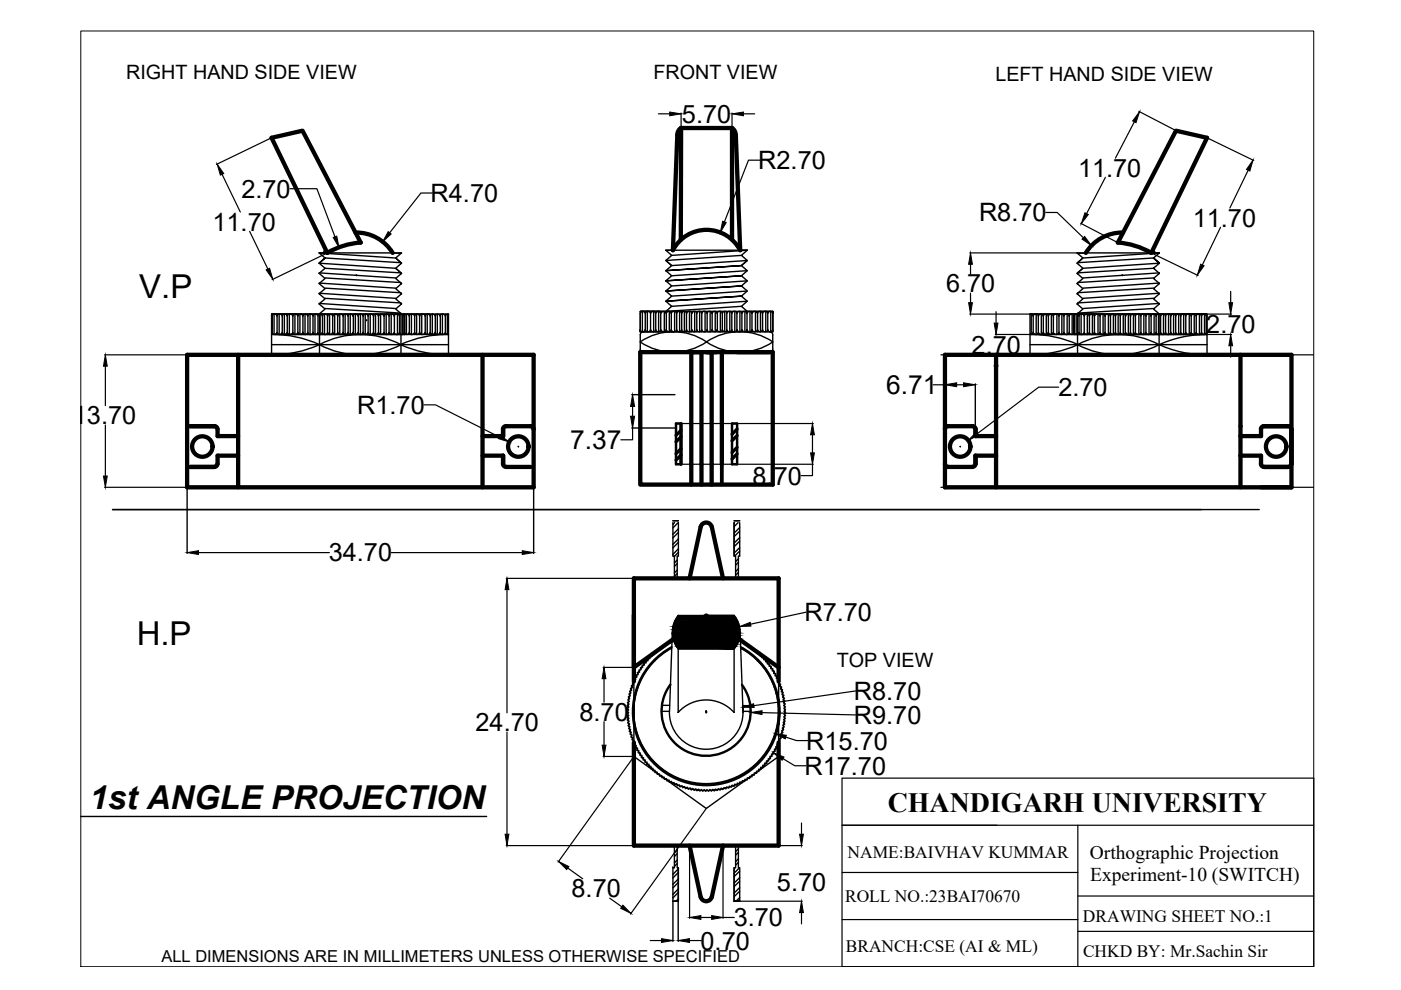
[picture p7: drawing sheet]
<svg xmlns="http://www.w3.org/2000/svg" width="297mm" height="210mm" viewBox="0 0 297 210" stroke-linecap="round" stroke-linejoin="round" font-family="sans-serif">
<!-- layer: thick continuous -->
<g fill="none" stroke="#000" stroke-width=".3">
<path d="M144.4 27.3v-.2v1.5M144.4 28.6h.1M144.4 27.1h10.8M67.7 53.6h17.4l-1.2 1.1 1.2 1.1-1.2 1.1 1.2 1.1-1.2 1 1.2 1.1-1.2 1.1 1.2 1.1-1.2 1.1 1.2 1-1.2 1.1 1.2 1.1M67.7 58h.1M67.7 55.8h.1M67.7 57.9l16.2 1M68.9 56.9l16.1 1-1.1-1-16.2-1.1 1.2-1.1 16.1 1-1.1-1-16.2-1.1 1.2 1.1-1.2 1.1 1.2 1.1-1.2 1.1 1.2 1-1.2 1.1 1.2 1.1-1.2 1.1 1.2 1.1-1.2 1 1.2 1.1-1.2 1.1M68.9 58.9l16.1 1M69 52.8l-.5 .8M75.4 49.3h1.1M75.5 58.4h.1"/>
<path d="M75.6 58.3v.1M83.3 53.6h1.7M85 58h.1M85 55.8h.1M85 55.7v.2M85 57.9v.2M141.2 59.5l16-1-16 1M149.7 56.8h.2M149.8 56.7v.2M157.2 54.2l-16 1 1.2 1.1 16-1.1-1.2 1.1-16 1.1 16-1.1M158.4 53.1h-17.2l1.2 1.1-1.2 1 1.2 1.1-1.2 1.1 1.2 1.1-1.2 1 1.2 1.1-1.2 1.1 1.2 1.1-1.2 1.1 1.2 1-1.2 1.1M158.4 53.1l-1.2 1.1 1.2 1-1.2 1.1 1.2 1.1-1.2 1.1 1.2 1-1.2 1.1 1.2 1.1-1.2 1.1 1.2 1.1-1.2 1 1.2 1.1h5.4v4.3"/>
<path d="M158.4 57.4l-16 1.1M158.4 59.5l-16 1.1M158.4 53.1l-16 1.1M228.4 58h.1M228.4 55.8h.1M228.5 53.6h1.7M228.5 55.7v.2M228.5 57.9v.2M237.9 58.4h.1M237.9 58.3v.1M238.1 49.3h-1.1M244.5 52.8l.4 .8"/>
<path d="M244.6 56.9l-16.1 1 1.1-1 16.2-1.1-1.2-1.1-16.1 1 1.1-1 16.2-1.1-1.2 1.1 1.2 1.1-1.2 1.1 1.2 1.1-1.2 1 1.2 1.1-1.2 1.1 1.2 1.1-1.2 1.1 1.2 1-1.2 1.1 1.2 1.1M244.6 58.9l-16.1 1M245.8 58h.1M245.8 55.8h.1M245.8 53.6h-17.4l1.2 1.1-1.2 1.1 1.2 1.1-1.2 1.1 1.2 1-1.2 1.1 1.2 1.1-1.2 1.1 1.2 1.1-1.2 1 1.2 1.1-1.2 1.1M245.8 57.9l-16.2 1M57.6 73.1h37.5M57.7 70.5a.53 .53 0 0 0 .5 .4 .53 .53 0 0 0 .5-.4 .57 .57 0 0 0 .6 .4 .57 .57 0 0 0 .5-.4 .54 .54 0 0 0 .6 .4 .54 .54 0 0 0 .5-.4M57.7 70.9v-4.3h28.1v4.3h-27.5M57.7 66.6v4.3M58.1 66.6v4.3M58.7 66.6v4.3"/>
<path d="M59.2 66.6v4.3M59.8 66.6v4.3M60.3 66.6v4.3M60.9 70.5a.62 .62 0 0 0 .6 .4 .62 .62 0 0 0 .6-.4 .54 .54 0 0 0 .5 .4 .54 .54 0 0 0 .5-.4M60.9 66.6v4.3M61.3 66.6v4.3M62.1 66.6v4.3M62.5 66.6v4.3M63.1 67a.54 .54 0 0 0-.5-.4 .54 .54 0 0 0-.5 .4 .62 .62 0 0 0-.6-.4 .62 .62 0 0 0-.6 .4 .53 .53 0 0 0-.5-.4 .53 .53 0 0 0-.5 .4 .57 .57 0 0 0-.6-.4 .57 .57 0 0 0-.6 .4 .53 .53 0 0 0-.5-.4 .53 .53 0 0 0-.5 .4v-.4v4.3M63.1 66.6v4.3M63.2 70.5a.54 .54 0 0 0 .5 .4 .54 .54 0 0 0 .5-.4M63.2 67a.54 .54 0 0 1 .5-.4 .54 .54 0 0 1 .5 .4"/>
<path d="M63.6 66.6v4.3M64.2 70.5a.52 .52 0 0 0 .5 .4 .52 .52 0 0 0 .5-.4 .57 .57 0 0 0 .6 .4 .57 .57 0 0 0 .6-.4 .54 .54 0 0 0 .5 .4 .54 .54 0 0 0 .5-.4M64.2 66.6v4.3M64.7 66.6v4.3M65.3 66.6v4.3M65.7 66.6v4.3M66.4 66.6v4.3M66.8 66.6v4.3M67.3 66.9a.54 .54 0 0 1 .6-.3 .54 .54 0 0 1 .4 .4 .57 .57 0 0 1 .6-.4 .57 .57 0 0 1 .6 .4 .54 .54 0 0 1 .5-.4 .54 .54 0 0 1 .5 .4 .56 .56 0 0 1 .6-.4 .56 .56 0 0 1 .5 .4 .57 .57 0 0 1 .6-.4 .57 .57 0 0 1 .5 .4 .54 .54 0 0 1 .6-.4 .54 .54 0 0 1 .5 .4 .51 .51 0 0 1 .5-.4 .51 .51 0 0 1 .5 .4M67.4 67a.54 .54 0 0 0-.5-.4 .54 .54 0 0 0-.5 .4 .57 .57 0 0 0-.6-.4 .57 .57 0 0 0-.6 .4 .52 .52 0 0 0-.5-.4 .52 .52 0 0 0-.5 .4M67.4 66.6v4.3M67.7 64.4h.1"/>
<path d="M67.7 62.3h.1M67.7 60.1h.1M67.7 60l16.2 1.1M67.7 62.2l16.2 1.1M67.7 64.3l16.2 1.1M67.7 73.1a18.4 18.4 0 0 1 17.3 0 18.4 18.4 0 0 1-17.3 0zM67.7 66.5v8.7M67.9 66.6v4.3M68.4 66.6v4.3M68.8 66.6v4.3M68.9 61.1l16.1 1M68.9 63.3l16.1 .9"/>
<path d="M68.9 65.4l16.1 1M69.4 66.6v4.3M69.9 66.6v4.3M70.5 66.6v4.3M71 66.6v4.3M71.6 66.6v4.3M72 66.6v4.3M72.8 66.6v4.3M73.2 66.6v4.3M73.8 66.6v4.3M74.3 66.6v4.3M74.8 70.5a.58 .58 0 0 0 .6 .4 .58 .58 0 0 0 .5-.4"/>
<path d="M74.8 67a.58 .58 0 0 1 .6-.4 .58 .58 0 0 1 .5 .4M74.8 70.5a.51 .51 0 0 1-.5 .4 .51 .51 0 0 1-.5-.4 .54 .54 0 0 1-.5 .4 .54 .54 0 0 1-.6-.4 .57 .57 0 0 1-.5 .4 .57 .57 0 0 1-.6-.4 .56 .56 0 0 1-.5 .4 .56 .56 0 0 1-.6-.4 .54 .54 0 0 1-.5 .4 .54 .54 0 0 1-.5-.4 .57 .57 0 0 1-.6 .4 .57 .57 0 0 1-.6-.4 .54 .54 0 0 1-.4 .4 .54 .54 0 0 1-.6-.3M74.9 66.6v4.3M75.3 66.6v4.3M75.9 70.5a.54 .54 0 0 0 .6 .4 .54 .54 0 0 0 .5-.4M75.9 67a.54 .54 0 0 1 .6-.4 .54 .54 0 0 1 .5 .4M76 66.6v4.3M76.4 66.6v4.3M77 66.6v4.3M77 70.5a.54 .54 0 0 0 .5 .4 .54 .54 0 0 0 .6-.4M77 67a.54 .54 0 0 1 .5-.4 .54 .54 0 0 1 .6 .4M77.4 66.6v4.3"/>
<path d="M77.6 67.9h.2M77.7 67.8v.2M78 67a.58 .58 0 0 1 .6-.4 .58 .58 0 0 1 .6 .4 .54 .54 0 0 1 .5-.4 .54 .54 0 0 1 .5 .4 .63 .63 0 0 1 .6-.4 .63 .63 0 0 1 .6 .4 .54 .54 0 0 1 .6-.4 .54 .54 0 0 1 .5 .4 .55 .55 0 0 1 .5-.4 .55 .55 0 0 1 .6 .4 .58 .58 0 0 1 .5-.4 .58 .58 0 0 1 .6 .4 .54 .54 0 0 1 .5-.4 .54 .54 0 0 1 .6 .4v3.9v-.4a.55 .55 0 0 1-.6 .4 .55 .55 0 0 1-.5-.4 .58 .58 0 0 1-.6 .4 .58 .58 0 0 1-.5-.4 .55 .55 0 0 1-.6 .4 .55 .55 0 0 1-.5-.4 .54 .54 0 0 1-.5 .4 .54 .54 0 0 1-.6-.4M78 66.6v4.3M78.5 66.6v4.3M79.2 66.6v4.3M79.6 66.6v4.3M80.2 70.5a.62 .62 0 0 0 .6 .4 .62 .62 0 0 0 .6-.4M80.2 70.5a.54 .54 0 0 1-.5 .4 .54 .54 0 0 1-.5-.4 .58 .58 0 0 1-.6 .4 .58 .58 0 0 1-.6-.4M80.2 66.6v4.3M80.7 66.6v4.3M81.4 66.6v4.3"/>
<path d="M81.9 66.6v4.3M82.5 66.6v4.3M82.9 66.6v4.3M83.6 66.6v4.3M84.3 66.6v4.3M84.7 66.6v4.3M85 64.4h.1M85 62.3h.1M85 60.1h.1M85 60v.2M85 62.2v.2M85 64.3v.2"/>
<path d="M85 66.5v8.7M85.3 66.6v4.3M85.7 70.5a.53 .53 0 0 0 .5 .4 .53 .53 0 0 0 .6-.4 .58 .58 0 0 0 .5 .4 .58 .58 0 0 0 .6-.4 .54 .54 0 0 0 .5 .4 .54 .54 0 0 0 .6-.4M86.2 66.6v4.3M86.8 66.6v4.3M87.2 66.6v4.3M87.9 66.6v4.3M88.3 66.6v4.3M89 66.6v4.3M89.4 66.6v4.3M90.2 66.6v4.3M90.6 66.6v4.3"/>
<path d="M91.1 66.6h-5.4v4.3v-4.3v.3M91.2 66.6v4.3M91.7 66.6v4.3M92.3 70.5a.54 .54 0 0 1-.6 .4 .54 .54 0 0 1-.5-.4 .54 .54 0 0 1-.5 .4 .54 .54 0 0 1-.6-.4 .62 .62 0 0 1-.6 .4 .62 .62 0 0 1-.5-.4M92.3 70.5a.51 .51 0 0 0 .5 .4 .51 .51 0 0 0 .5-.4 .58 .58 0 0 0 .6 .4 .58 .58 0 0 0 .5-.4l.3 .3 .4 .1M92.3 66.6v4.3M92.7 66.6v4.3M93.4 66.6v4.3M93.8 66.6v4.3M94.4 66.6v4.3M94.9 66.6v4.3M95.1 70.9a24.3 24.3 0 0 0-10.2 2.2"/>
<path d="M95.1 70.9h-37.5a24.3 24.3 0 0 1 10.1 2.2M95.1 66.6h-37.5v8.6a24.3 24.3 0 0 0 10.1-2.1M95.1 66.6v8.6a24.3 24.3 0 0 1-10.2-2.1M95.1 66.6l-.4 .1-.3 .3a.57 .57 0 0 0-.5-.4 .57 .57 0 0 0-.6 .4 .53 .53 0 0 0-.5-.4 .53 .53 0 0 0-.5 .4 .54 .54 0 0 0-.6-.4 .54 .54 0 0 0-.5 .4 .54 .54 0 0 0-.5-.4 .54 .54 0 0 0-.5 .4 .62 .62 0 0 0-.6-.4 .62 .62 0 0 0-.6 .4 .54 .54 0 0 0-.6-.4 .54 .54 0 0 0-.5 .4 .57 .57 0 0 0-.6-.4 .57 .57 0 0 0-.5 .4 .53 .53 0 0 0-.5-.4 .53 .53 0 0 0-.6 .4v-.4v4.3M135.7 72.5a12.5 12.5 0 0 1 14.1 0 12.4 12.4 0 0 1-14.1 0zM135.7 74a.65 .65 0 0 0 .7 .7h13.4M135.7 66h28.1v4.3h-28.1zM135.7 71v3M135.7 74.7v28.1M136.2 66v4.3h.6v-4.3h.5v4.3M136.4 70.3a.65 .65 0 0 0-.7 .7M136.8 66.4a.53 .53 0 0 0-.5-.4 .53 .53 0 0 0-.6 .4v3.9v-.4a.53 .53 0 0 0 .6 .4 .53 .53 0 0 0 .5-.4 .58 .58 0 0 0 .6 .5 .58 .58 0 0 0 .5-.5 .55 .55 0 0 0 .6 .4 .55 .55 0 0 0 .5-.4 .54 .54 0 0 0 .5 .4 .54 .54 0 0 0 .6-.4 .63 .63 0 0 0 .6 .4 .63 .63 0 0 0 .6-.4 .54 .54 0 0 0 .5 .4 .54 .54 0 0 0 .5-.4 .58 .58 0 0 0 .6 .5 .58 .58 0 0 0 .6-.5"/>
<path d="M136.8 66.4a.58 .58 0 0 1 .6-.4 .58 .58 0 0 1 .5 .4M137.9 66.4a.56 .56 0 0 1 .6-.4 .56 .56 0 0 1 .5 .4M137.9 66v4.3M138.6 66v4.3M139 66.4a.54 .54 0 0 1 .5-.4 .54 .54 0 0 1 .6 .4M139 66v4.3M139.6 66v4.3M140.9 66v4.3M141.2 66h-5.5h4.4v4.3M141.2 61.7l16-1.1-16 1.1M141.2 63.9l16-1.1-16 1.1M141.3 66v4.3"/>
<path d="M141.9 66v4.3M142.3 66.4a.54 .54 0 0 0-.5-.4 .54 .54 0 0 0-.5 .5 .62 .62 0 0 0-.6-.5 .62 .62 0 0 0-.6 .5M142.3 66.4a.58 .58 0 0 1 .6-.4 .58 .58 0 0 1 .6 .4M142.3 66v4.3M143 66v4.3M143.4 69.9a.54 .54 0 0 0 .6 .4 .54 .54 0 0 0 .5-.4M143.4 66.4a.54 .54 0 0 1 .6-.4 .54 .54 0 0 1 .5 .4M143.5 66v4.3M144.1 66v4.3M144.5 69.9a.54 .54 0 0 0 .6 .4 .54 .54 0 0 0 .5-.4M144.5 66.4a.54 .54 0 0 1 .6-.4 .54 .54 0 0 1 .5 .4M144.5 66v4.3"/>
<path d="M145.1 66v4.3M145.5 66v4.3M145.6 66.4a.58 .58 0 0 1 .5-.4 .58 .58 0 0 1 .6 .4M146.2 66v4.3M146.6 66v4.3M146.7 66.4a.54 .54 0 0 1 .5-.4 .54 .54 0 0 1 .6 .4M147.3 66v4.3M147.7 69.9a.53 .53 0 0 0 .5 .4 .53 .53 0 0 0 .6-.4 .57 .57 0 0 0 .5 .5 .57 .57 0 0 0 .6-.5 .56 .56 0 0 0 .5 .4 .56 .56 0 0 0 .6-.4 .54 .54 0 0 0 .5 .4 .54 .54 0 0 0 .5-.4 .57 .57 0 0 0 .6 .5 .57 .57 0 0 0 .6-.5 .54 .54 0 0 0 .4 .4 .54 .54 0 0 0 .6-.2M147.7 66.4a.54 .54 0 0 1 .5-.4 .54 .54 0 0 1 .6 .4M147.7 66v4.3M147.8 69.9a.54 .54 0 0 1-.6 .4 .54 .54 0 0 1-.5-.4 .58 .58 0 0 1-.6 .5 .58 .58 0 0 1-.5-.5M148.3 66v4.3"/>
<path d="M148.8 66.4a.58 .58 0 0 1 .5-.4 .58 .58 0 0 1 .6 .4M148.8 66v4.3M149.5 66v4.3M149.8 72.5a12.5 12.5 0 0 1 14 0 12.5 12.5 0 0 1-14 0zM149.9 66.4a.56 .56 0 0 1 .5-.4 .56 .56 0 0 1 .6 .4 .54 .54 0 0 1 .5-.4 .54 .54 0 0 1 .5 .4M149.9 66v4.3M150.6 66v4.3M151 66v4.3M151.6 66v4.3M152 66.4a.58 .58 0 0 1 .6-.4 .58 .58 0 0 1 .6 .4M152.1 66v4.3M152.7 66v4.3"/>
<path d="M153 74.7h3.3M153.1 66v4.3M153.7 66v4.3M154.1 66.4a.54 .54 0 0 1 .5-.4 .54 .54 0 0 1 .5 .4M154.1 66v4.3M154.2 66.3a.54 .54 0 0 0-.6-.3 .54 .54 0 0 0-.4 .4M154.7 66v4.3M155.1 66.4a.58 .58 0 0 1 .6-.4 .58 .58 0 0 1 .6 .4M155.2 66v4.3M155.8 66v4.3M156.2 66v4.3M156.3 66.4a.52 .52 0 0 1 .5-.4 .52 .52 0 0 1 .5 .4"/>
<path d="M156.9 66v4.3M157.2 64.9l-16 1.1M157.3 69.9a.52 .52 0 0 1-.5 .4 .52 .52 0 0 1-.5-.4 .57 .57 0 0 1-.6 .5 .57 .57 0 0 1-.6-.5 .54 .54 0 0 1-.5 .4 .54 .54 0 0 1-.5-.4M157.3 66v4.3M157.3 69.9a.54 .54 0 0 0 .5 .4 .54 .54 0 0 0 .6-.4 .54 .54 0 0 0 .5 .4 .54 .54 0 0 0 .5-.4 .62 .62 0 0 0 .6 .4 .62 .62 0 0 0 .6-.4 .53 .53 0 0 0 .5 .4 .53 .53 0 0 0 .6-.4 .57 .57 0 0 0 .5 .5 .57 .57 0 0 0 .6-.5 .53 .53 0 0 0 .5 .4 .53 .53 0 0 0 .5-.4M157.3 66.4a.54 .54 0 0 1 .5-.4 .54 .54 0 0 1 .6 .4M157.9 66v4.3M158.4 66v4.3M158.4 61.7l-16 1.1M158.4 63.9l-16 1M159 66v4.3M159.4 66v4.3"/>
<path d="M160.2 66v4.3M160.6 66v4.3M161.2 66v4.3M161.7 66.4a.58 .58 0 0 1 .5-.4 .58 .58 0 0 1 .6 .4M161.7 66.4a.53 .53 0 0 0-.6-.4 .53 .53 0 0 0-.5 .5 .62 .62 0 0 0-.6-.5 .62 .62 0 0 0-.6 .5 .54 .54 0 0 0-.5-.5 .54 .54 0 0 0-.5 .5M161.7 66v4.3M162.4 66v4.3M162.8 66.4a.54 .54 0 0 1 .5-.4 .54 .54 0 0 1 .5 .4v-.4v4.3M162.8 66v4.3M163.2 70.3a.65 .65 0 0 1 .6 .7M163.4 66v4.3M163.8 74a.65 .65 0 0 1-.6 .7"/>
<path d="M163.8 71v3M218.4 66.6l.4 .1 .3 .3a.58 .58 0 0 1 .5-.4 .58 .58 0 0 1 .6 .4 .51 .51 0 0 1 .5-.4 .51 .51 0 0 1 .5 .4 .55 .55 0 0 1 .5-.4 .55 .55 0 0 1 .6 .4 .54 .54 0 0 1 .5-.4 .54 .54 0 0 1 .5 .4 .62 .62 0 0 1 .6-.4 .62 .62 0 0 1 .6 .4 .54 .54 0 0 1 .6-.4 .54 .54 0 0 1 .5 .4M218.4 66.6h37.5v8.6a24.1 24.1 0 0 1-10.1-2.1 24.4 24.4 0 0 1 10.1-2.2h-37.5M218.4 66.6v8.6a24.3 24.3 0 0 0 10.1-2.1M218.4 73.1h37.5M218.4 70.9a24.3 24.3 0 0 1 10.1 2.2M218.6 66.6v4.3M219.1 66.6v4.3M219.7 66.6v4.3M220.1 66.6v4.3M220.8 66.6v4.3M221.2 70.5a.51 .51 0 0 1-.5 .4 .51 .51 0 0 1-.5-.4 .58 .58 0 0 1-.6 .4 .58 .58 0 0 1-.5-.4l-.3 .3-.4 .1"/>
<path d="M221.2 66.6v4.3M221.2 70.5a.54 .54 0 0 0 .5 .4 .54 .54 0 0 0 .6-.4 .54 .54 0 0 0 .5 .4 .54 .54 0 0 0 .5-.4 .62 .62 0 0 0 .6 .4 .62 .62 0 0 0 .6-.4M221.8 66.6v4.3M222.3 66.6v4.3M222.3 66.6h5.5v4.3v-4.3v.3M222.9 66.6v4.3M223.3 66.6v4.3M224.1 66.6v4.3M224.5 70.5a.54 .54 0 0 0 .5 .4 .54 .54 0 0 0 .6-.4M224.5 66.6v4.3M225.1 66.6v4.3M225.6 67a.58 .58 0 0 1 .5-.4 .58 .58 0 0 1 .6 .4 .54 .54 0 0 1 .5-.4 .54 .54 0 0 1 .6 .4v-.4v4.3"/>
<path d="M225.6 66.6v4.3M226.3 66.6v4.3M226.7 66.6v4.3M227.3 66.6v4.3M227.8 70.5a.54 .54 0 0 1-.6 .4 .54 .54 0 0 1-.5-.4 .58 .58 0 0 1-.6 .4 .58 .58 0 0 1-.5-.4M228.2 66.6v4.3M228.4 64.4h.1M228.4 62.3h.1M228.4 60.1h.1M228.5 60v.2M228.5 62.2v.2M228.5 64.3v.2"/>
<path d="M228.5 66.5v8.7M228.5 73.1a18.4 18.4 0 0 1 17.2 0 18.4 18.4 0 0 1-17.2 0zM228.8 66.6v4.3M229.2 66.6v4.3M229.9 66.6v4.3M230.5 66.6v4.3M231 66.6v4.3M231.6 66.6v4.3M232 67a.54 .54 0 0 0-.5-.4 .54 .54 0 0 0-.5 .4 .55 .55 0 0 0-.6-.4 .55 .55 0 0 0-.5 .4 .57 .57 0 0 0-.6-.4 .57 .57 0 0 0-.5 .4 .53 .53 0 0 0-.6-.4 .53 .53 0 0 0-.5 .4v3.9v-.4a.53 .53 0 0 0 .6 .4 .53 .53 0 0 0 .5-.4 .57 .57 0 0 0 .5 .4 .57 .57 0 0 0 .6-.4 .55 .55 0 0 0 .5 .4 .55 .55 0 0 0 .6-.4 .54 .54 0 0 0 .5 .4 .54 .54 0 0 0 .5-.4M232 66.6v4.3M232 70.5a.62 .62 0 0 0 .6 .4 .62 .62 0 0 0 .6-.4M232.8 66.6v4.3"/>
<path d="M233.2 70.5a.54 .54 0 0 0 .6 .4 .54 .54 0 0 0 .5-.4 .57 .57 0 0 0 .5 .4 .57 .57 0 0 0 .6-.4 .54 .54 0 0 0 .5 .4 .54 .54 0 0 0 .6-.4M233.2 66.6v4.3M233.9 66.6v4.3M234.3 66.6v4.3M235 66.6v4.3M235.4 66.6v4.3M236.1 66.6v4.3M236.5 67a.54 .54 0 0 0-.6-.4 .54 .54 0 0 0-.5 .4 .57 .57 0 0 0-.6-.4 .57 .57 0 0 0-.5 .4 .54 .54 0 0 0-.5-.4 .54 .54 0 0 0-.6 .4 .62 .62 0 0 0-.6-.4 .62 .62 0 0 0-.6 .4M236.5 70.5a.54 .54 0 0 0 .5 .4 .54 .54 0 0 0 .6-.4M236.5 67a.54 .54 0 0 1 .5-.4 .54 .54 0 0 1 .6 .4M236.5 66.6v4.3M237.1 66.6v4.3"/>
<path d="M237.5 66.6v4.3M237.5 70.5a.58 .58 0 0 0 .6 .4 .58 .58 0 0 0 .6-.4M237.5 67a.58 .58 0 0 1 .6-.4 .58 .58 0 0 1 .6 .4M238.2 66.6v4.3M238.6 66.6v4.3M238.6 70.5a.51 .51 0 0 0 .6 .4 .51 .51 0 0 0 .5-.4 .54 .54 0 0 0 .5 .4 .54 .54 0 0 0 .5-.4M238.6 67a.51 .51 0 0 1 .6-.4 .51 .51 0 0 1 .5 .4 .54 .54 0 0 1 .5-.4 .54 .54 0 0 1 .5 .4M239.2 66.6v4.3M239.7 66.6v4.3M240.3 66.6v4.3M240.7 70.5a.58 .58 0 0 0 .6 .4 .58 .58 0 0 0 .5-.4 .56 .56 0 0 0 .6 .4 .56 .56 0 0 0 .5-.4 .54 .54 0 0 0 .6 .4 .54 .54 0 0 0 .5-.4 .57 .57 0 0 0 .6 .4 .57 .57 0 0 0 .5-.4M240.7 67a.58 .58 0 0 1 .6-.4 .58 .58 0 0 1 .5 .4 .56 .56 0 0 1 .6-.4 .56 .56 0 0 1 .5 .4 .54 .54 0 0 1 .6-.4 .54 .54 0 0 1 .5 .4 .57 .57 0 0 1 .6-.4 .57 .57 0 0 1 .5 .4"/>
<path d="M240.7 66.6v4.3M241.5 66.6v4.3M241.9 66.6v4.3M242.5 66.6v4.3M243 66.6v4.3M243.6 66.6v4.3M244.1 66.6v4.3M244.6 61.1l-16.1 1M244.6 63.3l-16.1 .9M244.6 65.4l-16.1 1M244.7 66.6v4.3M245.1 70.5a.54 .54 0 0 0 .4 .4 .54 .54 0 0 0 .6-.3"/>
<path d="M245.1 66.6v4.3M245.6 66.6v4.3M245.8 64.4h.1M245.8 62.3h.1M245.8 60.1h.1M245.8 66.5v8.7M245.8 60l-16.2 1.1M245.8 62.2l-16.2 1.1M245.8 64.3l-16.2 1.1M246.1 66.6v4.3M246.1 66.9a.54 .54 0 0 0-.6-.3 .54 .54 0 0 0-.4 .4M246.7 66.6v4.3"/>
<path d="M247.1 66.6v4.3M247.8 66.6v4.3M248.2 66.6v4.3M248.8 66.6v4.3M249.3 70.5a.54 .54 0 0 0 .5 .4 .54 .54 0 0 0 .5-.4M249.3 70.5a.52 .52 0 0 1-.5 .4 .52 .52 0 0 1-.6-.4 .57 .57 0 0 1-.5 .4 .57 .57 0 0 1-.6-.4 .54 .54 0 0 1-.5 .4 .54 .54 0 0 1-.5-.4M249.3 66.6v4.3M249.9 66.6v4.3M250.3 67a.54 .54 0 0 0-.5-.4 .54 .54 0 0 0-.5 .4 .52 .52 0 0 0-.5-.4 .52 .52 0 0 0-.6 .4 .57 .57 0 0 0-.5-.4 .57 .57 0 0 0-.6 .4 .54 .54 0 0 0-.5-.4 .54 .54 0 0 0-.5 .4M250.3 67a.54 .54 0 0 1 .6-.4 .54 .54 0 0 1 .5 .4 .6 .6 0 0 1 .6-.4 .6 .6 0 0 1 .6 .4 .54 .54 0 0 1 .5-.4 .54 .54 0 0 1 .5 .4 .57 .57 0 0 1 .6-.4 .57 .57 0 0 1 .5 .4 .54 .54 0 0 1 .6-.4 .54 .54 0 0 1 .5 .4v-.4v4.3M250.3 66.6v4.3M251 66.6v4.3"/>
<path d="M251.4 66.6v4.3M252.1 66.6v4.3M252.6 70.5a.54 .54 0 0 0 .5 .4 .54 .54 0 0 0 .5-.4 .58 .58 0 0 0 .6 .4 .58 .58 0 0 0 .6-.4 .53 .53 0 0 0 .5 .4 .53 .53 0 0 0 .5-.4M252.6 66.6v4.3M252.6 70.5a.62 .62 0 0 1-.6 .4 .62 .62 0 0 1-.6-.4 .54 .54 0 0 1-.5 .4 .54 .54 0 0 1-.6-.4M253.2 66.6v4.3M253.6 66.6v4.3M254.3 66.6v4.3M254.7 66.6v4.3M255.2 70.9h-27.5v-4.3h28.1v4.3M255.4 66.6v4.3M255.8 66.6v4.3"/>
<path d="M40.3 90.3a.65 .65 0 0 0-.6 .7v7.3a.65 .65 0 0 0 .6 .7M50.4 90.4h.1M113.1 98.3a.65 .65 0 0 1-.6 .7M133.9 83.7h9.2M133.9 90.7h9.2M155.2 89.8v8.6M163.8 89.8v8.6M200.3 81.4v8.7M206.8 81.4v8.7M23.9 108h243.1M39.7 103.4v13.9M39.7 103.3h6.4"/>
<path d="M113.1 103.4v13.9M135.7 102.8h.1M142.7 110.8v7.1h.3v4.7h.6M142.7 110.4h1.1M143 110.8l-.3 .4M143.6 119.5l-.6 .6M143.6 118.8l-.6 .5M143.8 110.8l-1.1 1.1M143.8 110.8v7.1h-.2v4.7h.2M143.8 112.9l-1.1 1.2M143.8 115l-1.1 1.2M143.8 117.1l-.8 .9"/>
<path d="M143.8 112.1l-1.1 1.2M143.8 114.2l-1.1 1.2M143.8 116.4l-1.1 1.1M148.7 102.8h2.2M155.6 110.8v7.1h.4v4.7M155.6 110.4h1.2M155.8 110.8l-.2 .1M156.5 110.8l-.9 .9M156.6 119.2l-.6 .6M156.6 118.5l-.6 .6M156.8 110.8v7.1h-.2v4.7M156.8 112.6l-1.2 1.2"/>
<path d="M156.8 114.7l-1.2 1.2M156.8 116.8l-1 1.1M156.8 111.9l-1.2 1.1M156.8 114l-1.2 1.2M156.8 116.1l-1.2 1.2M138.8 139.9l.1 .2M142.4 137.3a15.3 15.3 0 0 0-4.5 23.2 15.3 15.3 0 0 0 23.6 .1 15.3 15.3 0 0 0-4.5-23.3M142.5 134l-.5 16.8h-1.7M143.3 136.9a15.3 15.3 0 0 1 12.8 0M143.6 121.6l-.6 .6M143.6 120.9l-.6 .6M143.8 130.5h11.8h-5.9"/>
<path d="M143.8 130.5h.1M143.8 137.5v13.5M143.8 130.5a5.6 5.6 0 0 0 0 7.1h11.9a5.6 5.6 0 0 0 0-7.1M145.5 134.9h.1M145.8 135.9v.2M146.2 122.6h7.1M149.7 135.6v-.2v.2M149.7 135.4v.2M150.5 135.4l.2 .2 .2-.2M151.2 134h.2M151.3 133.9v.2M153.8 135.9l-.1 .2"/>
<path d="M154.1 134.8v.1M155.3 136.4l.1 .3 .2-.2M155.6 134.7v.7M155.6 137.6v13.4M156.1 137a15.4 15.4 0 0 0-12.7 0M156.6 121.4l-.6 .5M156.6 120.6l-.6 .6M156.9 134l.6 16.8h1.7M157 137.4a15.4 15.4 0 0 1 4.6 23.3 15.4 15.4 0 0 1-23.7 0 15.4 15.4 0 0 1 4.5-23.3M157.3 137.3l.1 .4 .1-.3v.3M157.5 136.1v.1M133.6 146.6h.1"/>
<path d="M134.4 150.9h-.2h.2M134.7 146.9l.2 .1M134.9 154.9l-.2 .1M140.4 149.5h1.6M141.9 151a7.8 7.8 0 0 0 7.8 7.9 7.8 7.8 0 0 0 7.8-7.9M143.8 151a7.9 7.9 0 0 1 11.8 0M143.8 151h.1M149.6 150.8h.2M149.7 151.1h.1M149.7 150.9h.1M149.7 150.7v.5M155.6 151h.1"/>
<path d="M157.4 149.8l.1 1.2M159.1 149.6h-1.6v1.5M160.6 140.1l.1-.2-.1 .2M164.6 154.9h.2M164.8 146.9h-.2M165.1 141.5v18.9l-15.4 11-15.3-11v-37.8v21.9M165.1 150.9h.2h-.2M165.8 146.6h.1M17.1 173.1h86.1M143 179.3v4.7h-.3M143.2 179.3l-.2 .2M143.6 179.3v4.7h.2v7.1h-1.1v-7.1"/>
<path d="M156 179.3v4.7h-.4v7.1M156.6 179.3v4.7h.2v7.1M156.6 180l-.6 .6M142.7 184h.1M142.7 191.1v8.5M143.6 181l-.6 .6M143.6 183.1l-.6 .6M143.6 180.2l-.6 .6M143.6 182.4l-.6 .6M143.8 184v7.1M143.8 191.1v8.5M143.8 185l-1.1 1.1"/>
<path d="M143.8 187.1l-1.1 1.2M143.8 189.2l-1.1 1.2M143.8 184.2l-1.1 1.2M143.8 186.3l-1.1 1.2M143.8 188.5l-1.1 1.1M143.8 190.6l-.5 .5M155.6 191.1h1.2h-1.2M155.6 191.1h1.2M156.6 180.7l-.6 .6M156.6 182.8l-.6 .6M156.6 182.1l-.6 .6M156.8 184l-1.2 1.1"/>
<path d="M156.8 184.7l-1.2 1.2M156.8 186.8l-1.2 1.2M156.8 188.9l-1.2 1.2M156.8 191.1h.1M156.8 186.1l-1.2 1.1M156.8 188.2l-1.2 1.2M156.8 190.3l-.8 .8"/>
</g>
<g fill="none" stroke="#000" stroke-width=".91">
<path d="M144.4 27.1l-.7 .8-.1 .7-.9 24.4a8 8 0 0 1 14.2 0M144.4 27.1l-.1 23.8M144.4 27.1h10.8M155.2 27.1l.5 .5 .3 1 .9 24.5M155.2 27.1v23.7M75.4 49.3a9 9 0 0 1 7.9 4.3M76.5 51.4a16.3 16.3 0 0 0-7.1 2.2l-11.8-24.4 6.5-1.5 12.4 23.7M237 51.4a16.5 16.5 0 0 1 7.1 2.2l11.8-24.4-6.6-1.5-12.3 23.7M238.1 49.3a9 9 0 0 0-7.9 4.3M39.7 75.2h73.4v28.1h-73.4zM50.5 75.2v28.1M102.3 75.2v28.1"/>
<path d="M135.7 74.7h28.1v28.1h-28.1zM149.8 74.7h1.1v28.1M153 74.7v23.7M200.3 75.2h73.5v28.1h-73.5zM211.2 75.2v28.1M263 75.2v28.1M40.3 99h5.2M40.3 90.4h5.2M45.5 90.3a.65 .65 0 0 1 .6 .7v1.5h4.4M50.5 96.6h-4.4v1.7a.65 .65 0 0 1-.6 .7M102.3 96.6h4.4l-.1 1.7a.65 .65 0 0 0 .7 .7M106.7 90.9v1.6h-4.4"/>
<path d="M107.3 90.3a.65 .65 0 0 0-.7 .7M107.3 99h5.2M107.3 90.4h5.2M112.5 90.3a.65 .65 0 0 1 .6 .7M200.3 98.3a.65 .65 0 0 0 .7 .7M201 90.3a.65 .65 0 0 0-.7 .7M201 99h5.2M201 90.4h5.2M206.2 90.3a.65 .65 0 0 1 .6 .7M206.8 90.9v1.6h4.4M211.2 96.6h-4.4v1.7a.65 .65 0 0 1-.6 .7M263 96.6h4.4l-.1 1.7a.65 .65 0 0 0 .7 .7"/>
<path d="M263 90.4h.1M268 90.3a.65 .65 0 0 0-.7 .7l.1 1.5h-4.4M268 99h5.2M268 90.4h5.2M273.2 90.3a.65 .65 0 0 1 .6 .7M273.8 98.3a.65 .65 0 0 1-.6 .7M146.6 102.8v-28.1h2.1v28.1M134.4 130.4v11.1l15.3-11 15.4 11M146.2 122.6l2.3-10.9a1.22 1.22 0 0 1 1.2-.9 1.22 1.22 0 0 1 1.2 .9l2.4 10.9M134.4 144.5v-21.9h30.7v21.9M134.4 157.4v21.9h30.7v-21.9M146.2 179.3l2.4 10.9"/>
<path d="M153.3 179.3l-2.4 10.9M148.5 190.1a1.22 1.22 0 0 0 1.2 1 1.22 1.22 0 0 0 1.2-1"/>
<circle cx="42.9" cy="94.7" r="2.17"/>
<circle cx="109.9" cy="94.7" r="2.17"/>
<circle cx="203.6" cy="94.7" r="2.17"/>
<circle cx="270.6" cy="94.7" r="2.17"/>
</g>
<path d="M144.4 92.6l-1.1 1.1M144.4 96.5l-1.1 1M144.4 91.2l-1.1 1.1M144.4 95.1l-1.1 1.1M144.4 89.8v8.6M156.3 92.4l-1.1 1M156.3 96.2l-1.1 1.1M156.3 91l-1.1 1.1M156.3 94.9l-1.1 1" fill="none" stroke="#000" stroke-width=".7"/>
<path d="M144.3 89.8v8.6M144.4 89.8h-1.1v8.6h1.1M155.2 89.8h1.1v8.6h-1.1z" fill="none" stroke="#000" stroke-width=".53"/>
<g fill="#000" stroke="#000" stroke-width=".21">
<path d="M46 34.8l1.4 2-.7 .3zM142 23.8l2.4 .3-2.4 .4zM155.2 24.1l2.4-.3v.7zM241.6 23.7l-.7 2.3-.8-.4zM265.7 33.9l-.7 2.4-.7-.4zM56.4 57.2l.8-.3 .6 2.3zM70.6 50.3l.8-.2 .5 2.4zM82.3 49.1l.6 .5-1.8 1.7zM153.2 46.9l.8 .3-1.3 2.1zM205.8 53.6l.4 2.4h-.8zM230 50.1l1.4 2-2-1.4zM230 45.1l.7 .4-1.4 1.9z"/>
<path d="M254.6 56l.7 .4-1.4 1.9zM22.3 75.2l.4 2.4h-.8zM205.4 64.2h.8l-.4 2.4zM210.8 68.5h.8l-.4 2.4zM211.2 75.2l.4 2.4h-.8zM260.5 64.2h.8l-.4 2.4zM260.9 70.9l.4 2.4h-.8zM106 92.3l2 1.4-2.4-.7zM134.1 83.7l.4 2.5h-.8zM133.7 88.3h.8l-.4 2.4zM172.3 89.8l.4 2.4h-.8zM171.9 96h.8l-.4 2.4z"/>
<path d="M200.3 81.6l2.5-.4v.8zM204.3 81.2l2.5 .4-2.5 .4zM207 91.6l.5 .7-2.2 1.1zM21.9 100.9h.8l-.4 2.4zM39.7 117.2l2.4-.4v.8zM110.7 116.8l2.4 .4-2.4 .4zM107.5 122.6l.4 2.4h-.8zM142.9 135.8h3.3zM143.1 136.4l.2 .4zM143.1 136.4h1.2l-1 .4zM149.2 134.3h.3zM149.5 134.3h.5z"/>
<path d="M148.7 135.6h2.1zM155.2 136.3h1.2l-.1 .3zM155.9 135.5l.7 .2zM155.9 135.5h.8l-.1 .2zM156.5 135.4h.2zM156.8 132.8l2.3-.8 .1 .7zM128.1 141.5l.4 2.4h-.8zM127.7 158h.8l-.4 2.4zM157.5 150l2.3-.8 .1 .8zM159.2 151.1l2.4-.4v.8zM165.1 148.3l.1 .8h-.1zM165.1 151.9h.2l-.1 .8z"/>
<path d="M164.3 155.5l2.4 .4-.2 .8zM107.1 176.9h.8l-.4 2.4zM164 159.6l2.2 .9-.4 .7zM169.5 176.9h.8l-.4 2.4zM118.4 182.7l2.2 1-.5 .7zM132.1 191.9l1.7 1.8-2.2-1.1zM140.3 199l2.4 .4-2.4 .4zM143.8 199.4l2.4-.4v.8zM146.2 194.5l2.4-.4v.8zM150.9 194.1l2.4 .4-2.4 .4zM169.9 191.1l.4 2.4h-.8z"/>
<path d="M142.6 134.3h1.8zM142.6 134.3h1.8z"/>
<path d="M142.6 134.5h1.6zM142.6 134.5h1.6z"/>
<path d="M142.6 134.7h1.3zM142.6 134.7h1.3z"/>
<path d="M142.9 135.4h1zM142.9 135.4h1z"/>
<path d="M142.8 135.5l.1 .3 .6-.3zM142.8 135.5l.1 .3zM142.8 135.8h3.3z"/>
<path d="M142.6 134.9l.2 .6 .9-.6zM142.6 134.9l.2 .6z"/>
<path d="M142.6 134.7l1.1 .2 .1-.2zM142.6 134.7l1.1 .2h-1.1z"/>
<path d="M142.9 135.4l.6 .1 .4-.1zM142.8 135.5l.1-.1 .6 .1z"/>
<path d="M143.9 134.7h2.2zM143.9 134.7h2.2z"/>
<path d="M142.6 134.7h1.3zM142.6 134.7h1.2z"/>
<path d="M143 135.4h.9zM142.9 135.4h1z"/>
<path d="M142.6 134.7h1.3zM142.6 134.7h1.3z"/>
<path d="M142.6 134.7h1.3zM142.6 134.7h1.3z"/>
<path d="M143 135.3h.9zM143 135.3l.9 .1z"/>
<path d="M143 135.3h1zM143 135.3h.9z"/>
<path d="M142.6 134.6h1.4zM142.6 134.6l1.3 .1z"/>
<path d="M142.6 134.5h1.6zM142.6 134.5l1.4 .1z"/>
<path d="M142.6 134.5h1.6zM142.6 134.5h1.6z"/>
<path d="M142.6 134.4h1.7zM142.6 134.4l1.6 .1z"/>
<path d="M143.1 135.2h1.2zM143 135.3h1z"/>
<path d="M144.4 134.4h3.9zM144.4 134.4h3.9z"/>
<path d="M142.6 134.4h1.8zM142.6 134.4h1.7z"/>
<path d="M142.6 134.3h1.8zM142.6 134.3h1.8z"/>
<path d="M142.6 134.3h1.8zM142.6 134.3l1.8 .1z"/>
<path d="M142.6 134.3h1.8zM142.6 134.3h1.8z"/>
<path d="M142.6 134.3h1.8zM142.6 134.3h1.8z"/>
<path d="M143 136.3h1.4zM143 136.3l1.3 .1z"/>
<path d="M142.6 134.2h2zM142.6 134.2l1.8 .1z"/>
<path d="M144.9 135h9.7zM144.9 135h9.7z"/>
<path d="M143.4 135l.9 .2 .6-.2zM143.1 135.2l.3-.2 .9 .2z"/>
<path d="M143.5 135h1.5zM143.4 135h1.5z"/>
<path d="M143.5 135h1.6zM143.5 135h1.5z"/>
<path d="M142.9 136l1.5 .3 .9-.3zM142.9 136l1.5 .3h-1.4z"/>
<path d="M143.6 134.9h1.8zM143.5 135h1.6z"/>
<path d="M143.6 134.9h1.8zM143.6 134.9h1.8z"/>
<path d="M142.6 133.5l2 .7 .9-.7zM142.6 133.5l2 .7h-2z"/>
<path d="M143.8 134.7h2.2zM143.8 134.7h2.2z"/>
<path d="M143.8 134.7l1.6 .2 .6-.2zM143.6 134.9l.2-.2 1.6 .2z"/>
<path d="M143.9 134.7h2.2zM143.8 134.7h2.2z"/>
<path d="M142.8 135.8l2.5 .2 .8-.2zM142.8 135.8l2.5 .2h-2.4z"/>
<path d="M143.9 134.7h2.3zM143.9 134.7h2.3z"/>
<path d="M143.9 134.7h2.3zM143.9 134.7h2.2z"/>
<path d="M142.7 132.9l2.8 .6 .9-.6zM142.7 132.9l2.8 .6h-2.9z"/>
<path d="M143 135.7h3.4zM142.9 135.8h3.3z"/>
<path d="M144 134.6h2.5zM144 134.6h2.6z"/>
<path d="M144 134.6h2.5zM143.9 134.7h2.3z"/>
<path d="M144.1 134.5h2.9zM144 134.6h2.6z"/>
<path d="M147.1 134.5h5.3zM147.1 134.5h5.3z"/>
<path d="M144.2 134.5h3zM144.2 134.5h3z"/>
<path d="M144.2 134.5h3zM144.1 134.5h2.9z"/>
<path d="M142.9 132.2l3.5 .7 .9-.7zM142.9 132.2l3.5 .7h-3.7z"/>
<path d="M144.2 134.5h3.2zM144.2 134.5h3.2z"/>
<path d="M144.2 134.5h3.2zM144.2 134.5h3z"/>
<path d="M143.5 135.5l2.9 .2 1.1-.2zM143 135.7l.5-.2 2.9 .2z"/>
<path d="M144.3 134.4h3.4zM144.3 134.4h3.4z"/>
<path d="M144.3 134.4h3.4zM144.2 134.5h3.2z"/>
<path d="M144.3 134.4h3.8zM144.3 134.4h3.4z"/>
<path d="M143.1 131.6l4.2 .6 .9-.6zM143.1 131.6l4.2 .6h-4.4z"/>
<path d="M148.3 134.4h2.8zM148.3 134.4h2.8z"/>
<path d="M144.4 134.4h3.9zM144.4 134.4h3.7z"/>
<path d="M144.4 134.3h4.2zM144.4 134.3h4.2z"/>
<path d="M144.4 134.3h4.2zM144.4 134.3l3.9 .1z"/>
<path d="M143.8 135.4l3.7 .1 1.1-.1zM143.5 135.5l.3-.1 3.7 .1z"/>
<path d="M144.4 134.3h4.5zM144.4 134.3h4.2z"/>
<path d="M149 131h1.5zM149 131h1.5z"/>
<path d="M143.4 131l4.8 .6 .8-.6zM143.4 131l4.8 .6h-5.1z"/>
<path d="M144.4 134.3h4.8zM144.4 134.3h4.5z"/>
<path d="M149.5 134.3h.5zM149.5 134.3h.5z"/>
<path d="M143.8 130.5l5.2 .5 .7-.5zM143.8 130.5l5.2 .5h-5.6z"/>
<path d="M144.4 134.3h5.3zM144.4 134.3h5.1z"/>
<path d="M143.9 135.4h5.8zM143.8 135.4h4.8z"/>
<path d="M149.5 134.3h1.1zM148.9 134.3h1.7z"/>
<path d="M150 134.3h5.1zM150 134.3h5.1zM150 134.3h5.1zM150 134.3h5.1zM150 134.3h5.1zM150 134.3h5.1z"/>
<path d="M149 131l2.3 .6-.8-.6zM148.2 131.6l.8-.6 2.3 .6z"/>
<path d="M148.9 134.3h1.8zM148.9 134.3h1.8z"/>
<path d="M148.9 134.3h1.9zM148.7 134.3h2.1z"/>
<path d="M148.7 134.3l2.4 .1zM148.3 134.4h2.8z"/>
<path d="M148.7 135.6h2.1zM148.6 135.6h2.2z"/>
<path d="M148.6 135.6l3.3 .1zM147.6 135.7h4.3z"/>
<path d="M148.3 134.4h3zM148.2 134.4h3.1z"/>
<path d="M148.2 134.4h3.6zM147.7 134.4h4.1z"/>
<path d="M151.3 131.6h5.1zM151.3 131.6h5.1z"/>
<path d="M148.2 131.6h3.1zM148.2 131.6h3.1z"/>
<path d="M148.2 131.6l4 .6-.9-.6zM147.3 132.2l.9-.6 4 .6z"/>
<path d="M147.7 134.4h4.1zM147.7 134.4h4.1z"/>
<path d="M147.7 134.4l4.6 .1zM147.2 134.5h5.1z"/>
<path d="M147.6 135.7h4.3zM147.6 135.7h4.3z"/>
<path d="M147.6 135.7l5.4 .2-1.1-.2zM146.5 135.9l1.1-.2 5.4 .2z"/>
<path d="M147.3 132.2h4.9zM147.3 132.2h4.9z"/>
<path d="M147.3 132.2l5.7 .7-.8-.7zM146.4 132.9l.9-.7 5.7 .7z"/>
<path d="M152.3 134.5h3zM152.3 134.5h3z"/>
<path d="M147.2 134.5h5.1zM147.2 134.5h5.1z"/>
<path d="M147.2 134.5h5.2zM147.1 134.5h5.3z"/>
<path d="M147.1 134.5l5.8 .1zM146.6 134.6h6.3z"/>
<path d="M146.6 134.6h6.3zM146.5 134.6h6.4z"/>
<path d="M146.5 134.6l6.8 .1zM146.2 134.7h7.1z"/>
<path d="M146.5 135.9l6.5 .1zM146.5 136h6.5z"/>
<path d="M146.5 136l7.5 .2-1-.2zM145.5 136.2l1-.2 7.5 .2z"/>
<path d="M146.4 132.9h6.7zM146.4 132.9h6.7z"/>
<path d="M146.4 132.9l7.6 .6-.9-.6zM145.5 133.5l.9-.6 7.6 .6z"/>
<path d="M146.2 134.7h7.2zM146.1 134.7h7.3z"/>
<path d="M146.1 134.7h7.3zM146.1 134.7h7.3z"/>
<path d="M146.1 134.7h7.4zM146 134.7h7.5z"/>
<path d="M146 134.7l8.1 .2-.6-.2zM145.4 134.9l.6-.2 8.1 .2z"/>
<path d="M154 133.5h2.9zM154 133.5h2.9z"/>
<path d="M145.5 133.5h8.5zM145.5 133.5h8.5z"/>
<path d="M145.5 133.5l9.4 .7-.9-.7zM144.6 134.2l.9-.7 9.4 .7z"/>
<path d="M145.5 136.2h8.6zM145.4 136.2h8.7z"/>
<path d="M145.4 134.9h8.7zM145.4 134.9h8.7z"/>
<path d="M145.4 136.2l9.7 .4-1-.4zM144.4 136.6l1-.4 9.7 .4z"/>
<path d="M145.4 134.9l9 .1zM145.1 135h9.3z"/>
<path d="M145.1 135h9.4zM145 135h9.5z"/>
<path d="M145 135h9.5zM145 135h9.5z"/>
<path d="M145 135h9.6zM144.9 135h9.7z"/>
<path d="M144.9 135l10.3 .2-.6-.2zM144.3 135.2l.6-.2 10.3 .2z"/>
<path d="M154.6 135h1zM154.6 135h1z"/>
<path d="M144.6 134.2h10.3zM144.6 134.2h10.3z"/>
<path d="M144.6 134.2l10.5 .1zM144.4 134.3h10.7z"/>
<path d="M149.7 134.3h5.4zM149.7 134.3h5.4z"/>
<path d="M150.3 134.3h4.8zM150.3 134.3h4.8z"/>
<path d="M144.4 136.6h10.7zM144.4 136.6h10.7z"/>
<path d="M150.6 134.3h4.5zM150.6 134.3h4.5z"/>
<path d="M150.9 134.3l4.2 .1zM150.9 134.3l4.2 .1z"/>
<path d="M144.4 136.6l11.7 .4-1-.4zM143.4 137l1-.4 11.7 .4z"/>
<path d="M151.1 134.4h4zM151.1 134.4h4z"/>
<path d="M151.2 134.4h4zM151.2 134.4h4z"/>
<path d="M151.4 134.4h3.8zM151.4 134.4h3.8z"/>
<path d="M155.2 136.3l.5 .3h.6zM155.7 136.6h.6l-.1 .2z"/>
<path d="M144.3 135.2h10.9zM144.3 135.2h10.9z"/>
<path d="M151.8 134.4h3.4zM151.8 134.4h3.4z"/>
<path d="M151.8 134.4l3.5 .1zM151.8 134.4l3.5 .1z"/>
<path d="M144.3 135.2l11.2 .1zM144 135.3h11.5z"/>
<path d="M152.1 134.5h3.2zM152.1 134.5h3.2z"/>
<path d="M152.3 134.5h3zM152.3 134.5h3z"/>
<path d="M152.5 134.5l3 .1zM152.5 134.5l3 .1z"/>
<path d="M152.9 134.6l2.7 .1zM152.9 134.6l2.7 .1z"/>
<path d="M144 135.3l11.6 .1zM143.9 135.4h11.7z"/>
<path d="M153.3 134.7h2.3zM153.3 134.7h2.3z"/>
<path d="M153.3 134.7h2.3zM153.3 134.7h2.3z"/>
<path d="M143.9 135.4h11.7zM143.9 135.4h11.7z"/>
<path d="M143.9 135.4h11.7zM143.9 135.4h11.7z"/>
<path d="M153.4 134.7h2.2zM153.4 134.7h2.2z"/>
<path d="M149.7 135.4h6zM149.7 135.4h6z"/>
<path d="M149.7 130.5h5.9l.4 .5zM149.7 130.5l.8 .5h5.5zM149 131l.7-.5 .8 .5z"/>
<path d="M153.5 134.7h2.1zM153.5 134.7h2.1z"/>
<path d="M153.6 134.7l2 .2v-.2zM153.6 134.7l2 .2z"/>
<path d="M154 134.9h1.6zM154 134.9h1.6z"/>
<path d="M155.6 134.9h.3zM155.6 134.9h.3z"/>
<path d="M154.1 134.9h1.5zM154.1 134.9h1.5z"/>
<path d="M154.1 134.9l1.5 .1zM154.1 134.9l1.5 .1z"/>
<path d="M155.6 135h.4zM155.6 135h.4z"/>
<path d="M154.4 135h1.2zM154.4 135h1.2z"/>
<path d="M154.4 135h1.2zM154.4 135h1.2z"/>
<path d="M154.5 135h1.1zM154.5 135h1.1z"/>
<path d="M154.5 135h1.1zM154.5 135h1.1z"/>
<path d="M155.6 135h.4zM155.6 135h.4z"/>
<path d="M154.6 135l1 .2v-.2zM154.6 135l1 .2z"/>
<path d="M155.2 135.2l.4 .1zM155.2 135.2l.4 .1z"/>
<path d="M155.5 135.3l.1 .1zM155.5 135.3l.1 .1z"/>
<path d="M155.6 135.4h.9zM155.6 135.4h.9z"/>
<path d="M155.6 135.4h.9zM155.6 135.4h.9z"/>
<path d="M155.6 135.4h1zM155.6 135.4h1z"/>
<path d="M155.6 134.7l.2 .1zM155.6 134.7l.2 .1z"/>
<path d="M150.8 135.4l5.2 .1zM150.8 135.4l5.2 .1z"/>
<path d="M155.6 134.8l.2 .1zM155.6 134.8l.2 .1z"/>
<path d="M155.6 134.9h.3zM155.6 134.9h.3z"/>
<path d="M155.6 134.9l.4 .1zM155.6 134.9l.4 .1z"/>
<path d="M143.6 137.3l12 .3 .3-.3zM143.6 137.3l12 .3h-11.8z"/>
<path d="M156 135h.8zM156 135h.8z"/>
<path d="M155.6 135h.4zM155.6 135h.4z"/>
<path d="M151.9 135.5l4.6 .2-.5-.2zM151.9 135.5l4.6 .2h-3.5z"/>
<path d="M155.6 135h.4zM155.6 135h.4z"/>
<path d="M155.6 135h.4zM155.6 135h.4z"/>
<path d="M150.5 131h5.5zM150.5 131h5.5z"/>
<path d="M150.5 131l5.9 .6-.4-.6zM150.5 131l5.9 .6h-5.1z"/>
<path d="M155.6 135l.7 .2zM155.6 135l.7 .2h-.7z"/>
<path d="M143.4 137l12.5 .3 .2-.3zM143.4 137l12.5 .3h-12.3zM143.6 137.3h12.3zM143.6 137.3h12.3z"/>
<path d="M143.4 137h12.7zM143.4 137h12.7z"/>
<path d="M155.6 135.2h.8zM155.6 135.2h.8z"/>
<path d="M151.3 131.6l5.3 .6-.2-.6zM151.3 131.6l5.3 .6h-4.4z"/>
<path d="M155.6 135.2l.9 .1zM155.6 135.2l.9 .1z"/>
<path d="M155 136.3h1.4zM155 136.3h1.4z"/>
<path d="M153 135.7l3.6 .1zM153 135.7l3.6 .1z"/>
<path d="M155.6 135.3h.9zM155.6 135.3h.9z"/>
<path d="M155.6 135.3l.9 .1zM155.6 135.3l.9 .1z"/>
<path d="M156.5 135.4h.2zM156.5 135.4h.2z"/>
<path d="M156.5 135.4h.2zM156.5 135.4h.2z"/>
<path d="M156.5 135.4h.2zM156.6 135.4l.1 .1z"/>
<path d="M155.6 135.4h1zM155.6 135.4h1z"/>
<path d="M155.6 135.4h1zM155.6 135.4h1z"/>
<path d="M154.1 136l2.3 .3 .2-.3zM154.1 136l2.3 .3h-1.4z"/>
<path d="M155.7 135.4l1 .1zM155.7 135.4l1 .1z"/>
<path d="M152.2 132.2h4.4zM152.2 132.2h4.4z"/>
<path d="M152.2 132.2l4.6 .7-.2-.7zM152.2 132.2l4.6 .7h-3.8z"/>
<path d="M153.3 135.8l3.3 .2v-.2zM153.3 135.8l3.3 .2h-2.5z"/>
<path d="M156.5 135.3h.2zM156.5 135.3h.2z"/>
<path d="M156.5 135.3l.2 .1zM156.5 135.3l.2 .1z"/>
<path d="M156.4 135.2h.4zM156.4 135.2l.3 .1z"/>
<path d="M153 132.9h3.8zM153 132.9h3.8z"/>
<path d="M153.1 132.9l3.8 .6-.1-.6zM153.1 132.9l3.8 .6h-2.9z"/>
<path d="M156 135h.8zM156 135h.8z"/>
<path d="M156 135l.8 .2v-.2zM156 135l.8 .2h-.4z"/>
<path d="M155.7 134.7l1.2 .1zM155.7 134.7l1.2 .1z"/>
<path d="M155.8 134.8l1.1 .1zM155.8 134.8l1.1 .1z"/>
<path d="M155.8 134.9h1.1zM155.8 134.9h1.1z"/>
<path d="M155.9 134.9h1zM155.9 134.9l.9 .1z"/>
<path d="M155.6 134.7h1.3zM155.6 134.7h1.3z"/>
<path d="M154 133.5l2.9 .7v-.7zM154 133.5l2.9 .7h-2z"/>
<path d="M154.9 134.2h2zM154.9 134.2h2z"/>
<path d="M154.9 134.2l2 .5v-.5zM154.9 134.2l2 .5h-1.3z"/>
<path d="M165.1 151.9v.8h.1zM165.1 152.7h.1l-.1 .9z"/>
<path d="M165.1 149.1l.2 1-.1-1zM165.1 149.1l.2 1h-.2z"/>
<path d="M165.1 150.1l.2 .8v-.8zM165.1 150.1l.2 .8h-.2z"/>
<path d="M165.1 150.9l.2 1v-1zM165.1 150.9l.2 1h-.2z"/>
</g>
<path d="M156.2 136.7a15.6 15.6 0 0 0-13 .1M157 137.2a15.6 15.6 0 0 1 4.8 23.6 15.6 15.6 0 0 1-24.1 0 15.6 15.6 0 0 1 4.7-23.6" fill="none" stroke="#000" stroke-width=".4"/>
<g fill="none" stroke="#000" stroke-width=".36">
<path d="M140 137.4v.2h-.4l-.1 .4-.4-.1v.5h-.5v.4h-.4v.4h-.4v.4h-.5l.1 .5h-.5l.1 .4-.5 .1 .1 .2M144.4 135.2l-.1 .2-.4-.2-.2 .4-.4-.2-.1 .4-.4-.1-.2 .4-.4-.2-.1 .4-.4-.1-.2 .4-.4-.1-.1 .5-.4-.1-.1 .4-.4-.1-.1 .2M153.7 134.8l.1 .1 .3-.2 .3 .4 .3-.2 .2 .4 .4-.2 .2 .4 .4-.2 .1 .4 .4-.1 .2 .4 .4-.2 .1 .4 .5-.1 .1 .4 .4-.1 .1 .4 .4-.1 .1 .4 .4-.1 .1 .4h.4l.1 .4 .4-.1 .1 .5 .4-.1v.5l.5-.1v.5h.4v.4h.5l-.1 .4 .5 .1-.1 .4h.5l-.1 .4 .4 .1v.4l.4 .1-.1 .4 .4 .1v.4l.4 .1-.2 .5 .5 .1-.2 .4 .4 .1-.1 .4 .4 .2-.1 .4 .4 .1-.2 .4 .4 .2-.2 .4 .4 .2-.2 .4 .2 .1M153.7 134.8l-.2-.2-.3 .2-.3-.3-.3 .2-.3-.3-.3 .2-.3-.3-.3 .2-.3-.3-.3 .3-.3-.3-.3 .3-.3-.4-.3 .4-.3-.3-.3 .3-.3-.3-.3 .3-.4-.3-.2 .4-.4-.3-.2 .3-.4-.2-.2 .4-.4-.3-.2 .4-.4-.2-.2 .3-.4-.2-.1 .4-.4-.2-.1 .2M136.6 140.8v.2l-.4 .1v.4l-.4 .1 .1 .4-.4 .1 .1 .4-.4 .1 .1 .4-.4 .1 .1 .5-.4 .1 .2 .4-.4 .1 .1 .4-.4 .2 .2 .4-.4 .2 .2 .4-.4 .2 .2 .4-.4 .2 .2 .3-.3 .3 .2 .3-.3 .3 .2 .3-.4 .3 .3 .3-.3 .3 .2 .3-.3 .3 .3 .3-.3 .3 .3 .3-.3 .3 .3 .3-.3 .3 .3 .3-.3 .3 .3 .3-.3 .3 .4 .3-.3 .4 .4 .2-.3 .3 .3 .3-.2 .4 .4 .2-.3 .4 .4 .2-.2 .3 .4 .3-.2 .3 .4 .2-.2 .4 .4 .2-.2 .4 .4 .2-.1 .4 .4 .1-.2 .4 .5 .1-.2 .5 .4 .1-.1 .4 .4 .1v.4l.4 .1-.1 .2M165.7 146.1l.2 .1-.1 .2M165.8 146.4l-.1 .2 .3 .2-.2 .4 .4 .3-.3 .3 .4 .2-.3 .4 .4 .3-.3 .3 .4 .3-.3 .3 .3 .3-.3 .3 .3 .3-.2 .3 .1 .1M166.4 150.9l.1 .2-.3 .3 .3 .3-.3 .3 .3 .3-.3 .3 .2 .3-.3 .3 .3 .3-.4 .3 .2 .3-.3 .3 .2 .3-.4 .2 .3 .4-.4 .2 .2 .4-.4 .2 .2 .4-.4 .2 .2 .4-.4 .1 .1 .4-.4 .2 .2 .4-.4 .1 .1 .4-.4 .2 .1 .4-.4 .1 .1 .4-.4 .1 .1 .4-.5 .1 .1 .4-.4 .1v.4l-.4 .1v.2M136 160.4v.2l.4 .1v.4l.4 .1-.1 .4h.5l-.1 .5h.5l-.1 .4h.5v.4h.4v.5h.5v.4h.2M139.1 163.8l.2-.1 .1 .5 .4-.1 .1 .4h.4l.1 .4 .4-.1 .1 .4 .4-.1 .1 .2M141.3 165.3l.1 .2 .4-.1 .1 .4 .5-.1 .1 .4 .4-.1 .2 .4 .4-.2 .1 .4 .4-.2 .2 .4 .4-.2 .2 .4 .3-.2 .3 .4 .3-.3 .3 .4 .3-.2 .3 .4 .3-.3 .3 .3 .3-.2 .1 .2M147.6 167.5l.2 .1 .3-.2 .3 .3 .3-.3 .3 .3 .3-.3 .3 .4 .3-.4 .3 .3 .3-.3 .3 .3 .3-.3 .2 .1"/>
<path d="M160.9 163.4v.2l-.5-.1v.4h-.4l-.1 .4h-.4l-.1 .4-.4-.1-.1 .4-.4-.1-.1 .5-.4-.1-.2 .4-.4-.2-.1 .5-.4-.2-.2 .4-.4-.1-.1 .4-.4-.2-.2 .4-.4-.2-.2 .4-.3-.2-.2 .4-.4-.2-.2 .3-.4-.2-.2 .4-.4-.3-.2 .4-.4-.3-.3 .4-.3-.3-.2 .4-.2-.2M162.5 161.6l.1 .2h-.5l.1 .4-.5 .1 .1 .4h-.5v.4h-.4v.2"/>
</g>
<path d="M153 98.4v4.4" fill="none" stroke="#000" stroke-width=".8"/>
<path d="M142.1 145.2a9.5 9.5 0 0 0 1.2 12.6 9.5 9.5 0 0 0 12.7 0 9.5 9.5 0 0 0 1.3-12.6" fill="none" stroke="#000" stroke-width=".51"/>
<g fill="none" stroke="#000" stroke-width=".25">
<path d="M47.1 37l3.9 8M57.5 29.2l-11.6 5.7M139.6 24.1h2.4M144.4 24v3.1M155.2 24v3.1M157.6 24.1h2.4M161.1 34h-2.4l-5.1 13M234.4 37.6l-4 7.7M240.5 25.8l-4 7.7M241.5 23.6l7.8 4.1M256 29.2l9.8 4.8M264.6 36.1l-3.8 8"/>
<path d="M52.9 49.1l3.9 8M61.5 40h5.7l3.8 10.2M69.3 53.7l-11.6 5.6M91.6 40.9h-2.4l-6.6 8.4M205.6 53.6h22.7M205.8 56v2.1M221.7 45h2.4l5.6 5.4M229.1 47.3l7.8 4.1M244.2 53.7l9.8 4.7M258.8 48.2l-3.9 8M22.2 75.2h90.9M22.3 77.6v8.4"/>
<path d="M199.5 75.2h79M205.6 66.6h55.5M205.8 62.2v2M211 70.9h7.3M211.2 66.1v2.4M211.2 77.6v2.4M218.4 70.9h42.7M260.9 61.8v2.4M260.9 73.3v2.4M22.3 90.1v10.8M89.9 85.8h2.4l13.5 6.8M109.8 94.7h.2"/>
<path d="M109.9 94.6v.2M134.1 90.7v2.5h-2.5M134.1 86.2v2.1M143.4 89.8h29M143.4 98.4h29M172.3 98.4v2.4h-2.5M172.3 92.2v3.8M197.8 81.6h2.5M202.8 81.6h1.5M203.5 94.7h.2M203.6 94.6v.2M224.5 82.1h-4.3l-13 9.8"/>
<path d="M22.2 103.3h90.9M42.1 117.2h27.7M83 117.2h27.7M199.5 103.3h79M107.3 122.6h27M107.5 125v26.1M170.9 129.8l-11.8 2.5M107.5 155.2v21.7M127.9 141.5h6.4M128.1 143.9v5M128.1 153v5M161.6 151.1l19.8 .5"/>
<path d="M166.6 156.3l2.3 .7h2.4M181.4 146.5l-21.6 3.1M107.3 179.3h27M127.9 160.4h6.4M134.4 160.5l-16.1 22.3M146.2 179.4v15.3M149.7 171.5l-16 22.3M153.3 179.4v15.3M156 179.3h14.1M166 160.9l2.5 1.5h2.4M169.9 174.5v2.4M120.4 184.1l3.1 2.2"/>
<path d="M129.3 190.4l2.5 1.9M137.9 199.4h2.4M146.2 199.4h2.5M148.6 194.5h2.3M153.3 194.5h2.4M156 191.1h14.1M169.9 193.5v2.4"/>
</g>
<path d="M17.1 6.6h261.4v198.4h-261.4z" fill="none" stroke="#000" stroke-width=".21"/>
<!-- layer: 0 -->
<path d="M178.5 165h100v40h-100zM178.5 175h100M228.5 175v30M178.5 195h50M178.5 185h50M228.5 190h50M228.5 197.5h50" fill="none" stroke="#000" stroke-width=".25"/>
<g font-size="7">
<text x="29.5" y="63.3">V.P</text>
<text x="29" y="136.8">H.P</text>
<text x="19.1" y="171.6">1st ANGLE PROJECTION</text>
</g>
<text font-size="5.9" x="188.2" y="172.2">CHANDIGARH UNIVERSITY</text>
<g font-size="5.6">
<text x="187.9" y="83.5">6.71</text>
<text x="120.9" y="95.2">7.37</text>
</g>
<g font-size="5.4">
<text x="144.6" y="26">5.70</text>
<text x="160.8" y="35.8">R2.70</text>
<text x="51.2" y="41.9">2.70</text>
<text x="228.6" y="37.5">11.70</text>
<text x="91.3" y="42.8">R4.70</text>
<text x="207.6" y="46.9">R8.70</text>
<text x="45" y="48.9">11.70</text>
<text x="252.9" y="48">11.70</text>
<text x="200.6" y="62">6.70</text>
<text x="255.8" y="70.6">2.70</text>
<text x="206" y="75">2.70</text>
<text x="224.4" y="84">2.70</text>
<text x="15.5" y="89.9">13.70</text>
<text x="75.7" y="87.7">R1.70</text>
<text x="159.6" y="102.7">8.70</text>
<text x="69.7" y="119">34.70</text>
<text x="170.6" y="131.7">R7.70</text>
<text x="181" y="148.4">R8.70</text>
<text x="100.8" y="155.1">24.70</text>
<text x="122.9" y="152.8">8.70</text>
<text x="181" y="153.5">R9.70</text>
<text x="170.9" y="158.9">R15.70</text>
<text x="170.6" y="164.2">R17.70</text>
<text x="121.2" y="190.3">8.70</text>
<text x="164.7" y="189">5.70</text>
<text x="155.6" y="196.4">3.70</text>
<text x="148.5" y="201.3">0.70</text>
</g>
<g font-size="4.2">
<text x="26.7" y="16.7">RIGHT HAND SIDE VIEW</text>
<text x="138.5" y="16.7">FRONT VIEW</text>
<text x="211" y="17.3">LEFT HAND SIDE VIEW</text>
<text x="177.4" y="141.3">TOP VIEW</text>
</g>
<g font-size="4.1">
<text x="231.1" y="182">Orthographic Projection</text>
<text x="231.1" y="186.8">Experiment-10 (SWITCH)</text>
</g>
<g font-size="3.7">
<text x="179.7" y="182">NAME:BAIVHAV KUMMAR</text>
<text x="179.2" y="191.2">ROLL NO.:23BAI70670</text>
<text x="229.6" y="195.4">DRAWING SHEET NO.:1</text>
<text x="179.3" y="201.9">BRANCH:CSE (AI &amp; ML)</text>
<text x="229.6" y="202.9">CHKD BY: Mr.Sachin Sir</text>
</g>
<text font-size="3.5" x="34.2" y="203.9">ALL DIMENSIONS ARE IN MILLIMETERS UNLESS OTHERWISE SPECIFIED</text>
</svg>
